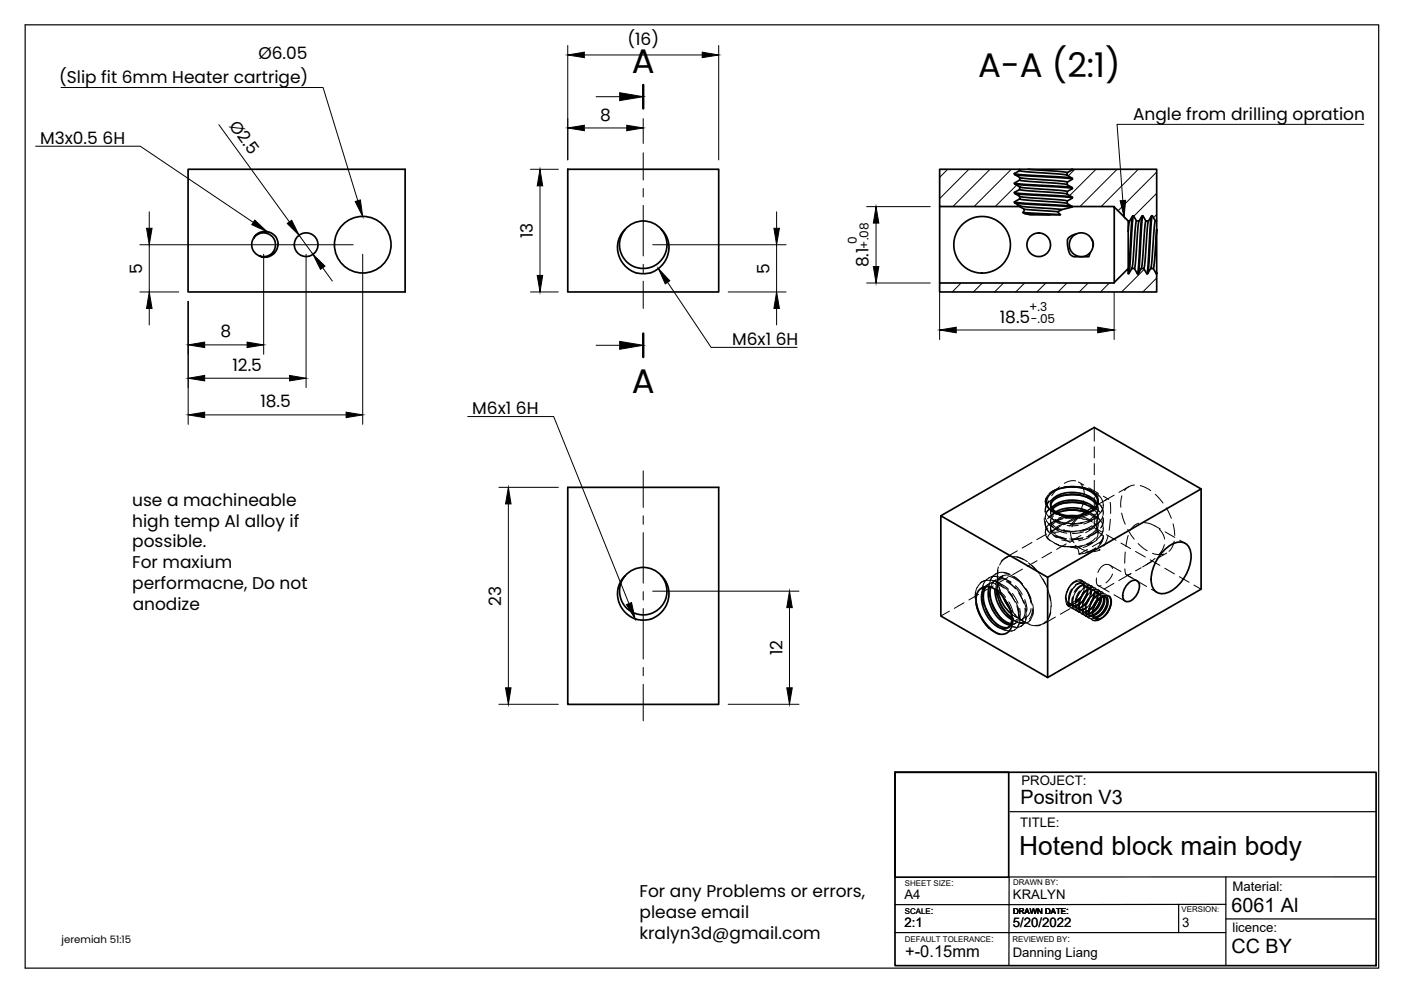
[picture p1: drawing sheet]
<svg xmlns="http://www.w3.org/2000/svg" width="297mm" height="210mm" viewBox="0 0 297 210" stroke-linecap="round" stroke-linejoin="round" font-family="sans-serif">
<!-- layer: Visible -->
<g fill="none" stroke="#000" stroke-width=".36">
<path d="M39.9 35.9h46v26h-46zM120.4 35.9h32v26h-32zM199.2 35.9h17v.3l-1.1 .6v.2l1.1 .6v.6l-1.1 .6v.2l1.1 .6v.6l-1.1 .6v.2l1.1 .6v.6l-1.1 .6v.2l1.1 .6v.2h-17zM215.1 36.8l1.3 .2 10.9 .8M215.1 38.8l1.5 .2 10.7 .8M215.2 37l10.8 .8 1.4 .2M215.2 39l10.6 .7 1.6 .3M216.2 35.9h11.2M216.2 37.6l1.7 .3 7 .5 1.4 .2M216.2 39.6l1.4 .3 6.9 .4 1.8 .3M216.2 36.2l1.4 .2 6.9 .5 1.8 .3M216.2 38.2l1.8 .3 6.9 .4 1.4 .3"/>
<path d="M218 35.9l6.3 .4 2 .3M226.3 36.6l1.1-.7h17.8v11h-.2l-.7-1.1h-.1l-.7 1.1h-.5l-.7-1.1h-.2l-.6 1.1h-.5l-.7-1.1h-.1l-.7 1.1h-.3l-3-3.1h-8.8l-1.1-.6v-.6l1.1-.6v-.2l-1.1-.6v-.6l1.1-.6v-.2l-1.1-.6v-.6l1.1-.6v-.2l-1.1-.6zM227.2 35.9l.2 .1M53.7 50.6a2.53 2.53 0 0 0 1.3 3.6M59 51.6a2.69 2.69 0 0 0-1.5-2.2l-1-.3-1.3 .1-1 .6-.5 .8 1-.9 1.3-.3 1.4 .5 .9 1.1 .1 1.3-.3 .8-.5 .7-1.1 .5-.8 .1-.7-.1 .7 .2h.8l1.1-.4 1-1 .4-1.5M132.4 48.8l.2-.2-.8 1.2-.4 1.6v1.1l.3 1.3 .8 1.3 .9 .9 1.1 .6 1.4 .3h1.3l1.3-.4 1-.7 1.2-1.3 .6-1.6 .1-1.5-.4-1.5-.8-1.3 .5 .6 .6 .8 .4 1.3 .1 2.1-.4 1.3-.7 1.1-.9 1-.9 .6a5.1 5.1 0 0 1-4.4 .3l-1.3-.7-1-1-.8-1.3-.4-1.3-.1-1.1 .2-1.4 .5-1.1zM140.2 48.6a5 5 0 0 0-7.6 0M199.2 43.8v16.2M215.1 42.8l2 .3 10.2 .7M215.1 40.8l1.3 .2 10.9 .8M215.2 43l12 .9 .2-.1M215.2 41l10.6 .7 1.6 .3"/>
<path d="M216.2 43.6l1.4 .3 7.6 .5 2-.5M216.2 43.8l1.1 .6 6.1 .4a2.29 2.29 0 0 0 1.8-.4M216.2 40.2l1.4 .2 6.9 .5 1.8 .3M216.2 42.2l1.8 .3 6.9 .4 1.4 .3M216.2 41.6l1.7 .3 7 .5 1.4 .2M216.9 45.1l7.9 .4M217.2 44.4l-.3 .7 1.6 .4h6.3l-.6-.6M217.2 45.2l5.4 .3M226.5 50.5l1.4-.9 1.1-.2h.6l.8 .2 .6 .5 .8 1.3-.1 1.1-.9 1.9h-3.2a2.75 2.75 0 0 1-1.2-2.4l-.1-1.1zM228.2 49.6l-.8 .6-.6 1.2v1l.3 .9 .8 .8 1.3 .3 .9-.1 1-.7M231.4 50.6l.3 .7 .1 .8M236.2 43.9v16"/>
<path d="M239.2 49.1v7.8M239.2 46.9v2.2M239.5 46.9l-.3 2.2M240.1 45.9l-.9 12.1M240.3 45.8l-.2 1.3-.7 10.8M241 46.9l-.3 1.4-.5 6.9-.2 1.7M241.5 46.9l-.2 1.4-.5 6.9-.3 1.7M242.1 45.9l-.7 10.6-.2 1.6M242.3 45.8l-.3 2.3-.6 9.8M243 46.9l-.3 1.7-.5 6.9-.2 1.4M243.5 46.9l-.3 1.7-.4 6.9-.3 1.4M244.1 45.9l-.7 10.8-.3 1.4"/>
<path d="M244.3 45.8l-.2 1.3-.7 10.8M244.5 56.9l.3-2 .4-6.3v9.2M245 46.9l-.3 1.4-.5 6.9-.2 1.7M245.2 58.1v-.3v.3M245.2 46.9v1.7M199.2 60h37l3-3.1v1.2l.8-1.2h.5l.7 1.2h.1l.7-1.2h.5l.6 1.2h.2l.7-1.2h.5l.7 1.2v3.8h-46zM120.4 103.3h32v46h-32zM199.5 109.4l32.5-18.8 22.7 13.1v21.2l-32.6 18.8M199.5 109.4l22.6 13v21.3l-22.6-13.1zM222.8 107.1l.3-.8 .8-.6 1.2-.5 1.8-.3 1.8 .1 1.6 .4 1.5 .8 .7 .9M223 107.7l.6-.6 .8-.5 1-.4 1.4-.2 1.7 .1 1.5 .4 1.1 .4 1 .8M223.2 107.9l1.3-.9 1.4-.4 1.2-.1 2.5 .3 1.3 .5 .9 .6"/>
<path d="M223.8 108.5l1.3-.5 1.9-.3 2.1 .2 1.9 .6M224.2 108.8l1.1-.4 1.6-.3 1.8 .1 1.8 .6M225.9 105h2.9M225.9 108.2h2.9M225.9 106.6h2.9M226.4 109.4h1.9M227.4 103.2l1.9 .3 1.9 .7 1.2 1.1 .4 1M227.4 103.2l-1.5 .1-1.2 .3-1.2 .5-.8 .6-.5 .6-.3 .9 .1 .9 .3 .6a5.2 5.2 0 0 0 2.4 1.5M227.4 103.2a6 6 0 0 1 5.1 1.9l.3 1.2M228.8 103.3l-1.9-.1-1.9 .3M232.8 106.3l-.2 .9-.5 .7-.7 .6-1.3 .5-2.4 .5h-1.3l-1.7-.3M232.8 106.3l-.3 1-1.2 1.1-1.6 .7-1.8 .3-1.8-.1-1.9-.6-1-.7-.4-.6-.1-.6 .5-1 1.1-.8 1.6-.5 1.8-.1 1.8 .3 1.4 .5 1.1 .8 .6 .9"/>
<path d="M247 116.5a4.1 4.1 0 0 1 4-1.4 3.2 3.2 0 0 1 1.5 3.7 9.1 9.1 0 0 1-5 6.9 2.36 2.36 0 0 1-3.4-2 8.9 8.9 0 0 1 2.9-7.2zM254.7 103.7l-32.6 18.7M132.5 122.1l-.7 .8-.6 1.2-.3 1.3 .1 1.2 .3 1.3 .6 1.1 .9 1.1 1.1 .8a4.9 4.9 0 0 0 4.3 .3l1.4-.8 1.1-1.1 .6-1 .5-1.5v-1.4l-.3-1.3-.6-1.2-.7-.8M140.2 122.1l.8 1.2 .3 1.2 .1 1.3-.3 1.3-.6 1.1-1.1 1.2-1.3 .7-1.3 .3-1.8-.2-1.3-.6-1.1-.9-.7-1-.5-1.5v-1.5l.3-1.3 .9-1.3M140.2 122.1a5 5 0 0 0-7.6 0M207 127.8l.6 2 1.3 2.3 1.4 1.5 1.6 .9M208.1 124.7l-.8 .8-.3 1.1v1.6l.4 1.4 .9 1.9 1.2 1.5 1.1 .8 1.3 .7M208.1 124.7a2.91 2.91 0 0 1 3.6 .8l1.2 1.3 .6 1M208.3 124.6l-.2 .1M208.8 124.4l-.5 1-.2 1.1 .1 1.5 .6 1.6 .6 1.2 1.1 1.4 1.2 .8 1 .3h.7l.5-.4 .4-.6 .2-.7-.1-1.5-.9-2.3M209 129l1.3 2.2M209.1 124.4l-.5 1.1-.1 1.4 .2 1.2 .7 1.8 1.2 1.7 .9 .8 1.3 .6h1"/>
<path d="M209.7 124.4l-.2 1 .1 1.3 .3 1.3 .6 1.4 1.6 2.1 1.2 .8 .9 .2M210 124.5l-.1 1 .1 1.1 .8 2.4 .7 1.1 .9 1.1 1.1 .7 .8 .3M210.4 128.2l1.3 2.2M210.9 124.9l.3 1.9 .7 1.8 1.3 1.8 1.3 1M211.3 125.2l.3 1.6 .9 2 .9 1.2 1.1 .9M211.6 125.4a8.2 8.2 0 0 0 2.8 4.8M212.5 126.3l1.6 2.7M213.5 127.8l.7 1.4 .3 1.2 .2 .9-.1 1.3-.4 .8-.6 .7-.9 .4h-.8M231.9 128.8a1.68 1.68 0 0 0 .6 2.4l.3 .1M232.2 131.1l.6 .1M232.6 127.5l-.6 1M233.1 127.8l-.6 1.1"/>
<path d="M233.3 126.8l-.5 1.6-1.1 1.2M233.5 126.7l-.1 .9-.5 1-.7 .9-.6 .4M233.8 128.2l-.6 1.1M233.9 126.6l.1 1-.5 1.2-.8 .9-1 .7M234.1 126.5l.1 1.2-.6 1.3-.9 1-1 .5M234.4 126.6l.3 .5v.6l-.5 1.5-1.1 1.3-1.2 .3M234.5 128.6l-.6 1.1M235.2 126.5l.3 .8v.9l-.4 1.1-1 1.4M235.2 126.5l-.5-.2-.8 .1-1.3 1-.7 1.4 .7-1.3 .5-.5 .7-.4h.5l.4 .3 .2 .7-.1 .7-.4 1-.8 1-.8 .5-.9 .2M235.2 126.5a2.29 2.29 0 0 1 .2 2.1l-1 1.7-.9 .8-.7 .1M239.3 123.6a1.37 1.37 0 0 1 2-.2 3.3 3.3 0 0 1-2.4 4.2 1.26 1.26 0 0 1-.8-1.9 4.2 4.2 0 0 1 1.2-2.1z"/>
<circle cx="64.9" cy="51.9" r="2.51"/>
<circle cx="76.9" cy="51.9" r="6"/>
<circle cx="208.2" cy="51.9" r="6"/>
<circle cx="220.2" cy="51.9" r="2.5"/>
</g>
<!-- layer: Hidden -->
<g fill="none" stroke="#000" stroke-width=".21">
<path d="M232 90.6v2.9M232 94.7v2.4M232 98.3v2.4M213.6 118.2l-.3 .1a2.87 2.87 0 0 0-1.4 1.5M214.4 117.9l-1.2 .3-.9 .9M214.8 118l1 .2 1.2 .5M215.6 118l1.3 .5 .9 .6M215.7 116.8l-2.6 1.5M218 119.3l1.7 1.7M218.8 119.9l1.6 1.8M218.8 115l-2.1 1.2M219.9 118.9l-2.1 1.2"/>
<path d="M221.4 109.8l.2 1.3 .6 1.1M221.6 106.2v.2M221.6 107.9v.1M221.6 109.5v.1M221.6 111.1v.2M221.6 112.8v.1M221.6 107.8l.2 1.1 .9 .9M221.7 111.1l.1 1 .9 1M221.7 110.6l-.1 .6 .1 .6 .7 .9M221.7 105.6l-.1 .8 .2 .5 .6 1M221.7 110.1l.7 1 1 .7M221.8 112.1l-.2 .7 .1 .8 .4 .6 .6 .5 1.9 1 3.1 .4a1.04 1.04 0 0 1 1 1.4l1.8-1"/>
<path d="M221.9 113.7l.8 1M221.9 113.2l-2.1 1.2M222.2 111.1l.9 .7 1.2 .5M222.3 104.9l-.6 1-.1 .5 .2 .7M222.4 106.2l-.9 2.4M222.4 109.4l1 .7 1.1 .5M222.4 106.3l-.7 .9v1.3M222.5 108l.9 .7 1.3 .5M222.5 107.9l-.7 1-.1 1.1M222.7 112.6l1.1 .6M222.7 112.1l.4 1.1 .9 .8M222.7 106.9v.5"/>
<path d="M222.7 108.5v.5M222.7 110.2v.4M222.7 111.8v.5M222.8 107.2l.1 .9 .4 .5 .7 .5M222.8 113l-.6 .6-.1 .4M222.9 110.7l.6 .9 1.2 .6M223 117.1l-2.1 1.2M223 107.7l-.3 .8 .2 .8M223 110.7l-.9 .8-.4 1.1M223.1 109.9l.6 .6 1.4 .7M223.1 112.4l-.3 .6M223.2 107.9l-.4 .9"/>
<path d="M223.4 109.4l-.4 .4-.3 .7 .4 1M223.4 107.3l-1.2 .8-.5 .8M223.4 113.4l2.2 .7M223.4 110.5l-.6 .9v.6l.2 .6M223.6 115.2l.9 .3M223.7 110.4l2.3 .7M223.7 113.7l2.3 .6M223.8 110.1l1 .5 1.2 .3M223.8 108.5l-.9 1.1M223.9 113.4l.9 .5 1.3 .3M223.9 112.3l1.1 .5 1.2 .2M224.1 105.4l-1 .5-1 .8"/>
<path d="M224.1 108.7l-1.2 .6-.8 .7M224.4 111.8l-1.6 1.2M224.4 108.4l-1.1 .5-.9 .7M224.5 112.2l2.3 .4M224.5 103.5l-1.3 .5-.8 .7M224.5 115.6l1.3 .3M224.6 103.2l-1.6 1.9M224.7 110.1l-1.1 .4-1.1 .7M224.9 113.8l2 1.2M225 111.4l-2.1 1.2M225 103.5l-1.8 .7M225.1 109.5l2.3 .3"/>
<path d="M225.1 114.5l2.4 .3M225.4 110l-1.2 .4-.9 .7M225.4 112.6l2.4 .2M225.6 110.9l2.4 .1M225.6 104.9l-2.2 .7M225.6 115.8l2.4 .1M225.7 112.3l-1.4 .5h-1.1M225.8 106.6l-2.3 .7M225.8 112.5l2.4 .1M225.9 111.1l-.4 .2M225.9 111.1l-1.9 .6M225.9 105l-.7 .1"/>
<path d="M225.9 108.2l-.7 .2M226.1 115.3l-2.1 1.2M226.4 109.4l-2 .5M226.4 109.7l-2.3 .5M226.5 109.8l2.4 .1M226.8 106.4l-2.3 .4M226.8 104.7l2.4 .2M227 112.9l.1 1.1 .6 1.1M227.6 109.6l1.2 .1M227.9 115.6l1.2 .7M228 108l-2.4 .2M228 106.4l2.3 .4"/>
<path d="M228 103.1l-2.4 .1M228.1 102h-1.3l-1.1 .5M228.1 109.7l-2.1 1.1M228.2 109.8l-2.4 .1M228.3 109.6l-1.6 1.9M228.6 115.9l.7 .5 1.4 .5M228.6 111.4h-2.4M228.6 102.2l1.2 .6M228.7 109.4l2.3 .8M228.8 103.3l1.2 .3M228.8 105l1.2 .2 1.6 .6M228.8 106.6l1.2 .2"/>
<path d="M228.8 108.2l1.3 .3M229 117.4l-.3 .1M229.2 108.2l2.2 .7M229.2 102.6l.4 .8 .3 1.5M229.2 103.3l2.2 .7M229.2 114.1l-2.4 .2M229.2 115.7l-2 .2M229.2 113.5l-2.1 1.2M229.4 115.9l-2.4 .1M229.5 110.8l-2.3 .2M229.6 110.9l-2.4 .2M229.6 114.2l-2.4 .2"/>
<path d="M229.6 114l-2.3 .3M229.7 112.8l-2.3 .3M229.8 106.2l-.8 2.4M230.3 112.2l-2.3 .4M230.3 105.2l1.2 .4 1 .6M230.5 108.8l1.1 .6 .7 .7M230.8 103.4l2.1 1.2M230.9 109l-1 .5a2.86 2.86 0 0 0-2.6 2.2M230.9 113.9l-2.2 .8M231.1 103.9l1.2 .7 .7 .7M231.1 107.2l1 .6 1 .7M231.2 108.9l1.1 .6 .9 .8"/>
<path d="M231.2 112l-2.2 .6M231.4 110.1l-2.2 .8M231.4 107.2l.9 .6 1 .9M231.5 115l-2.3 .8M231.5 107.7l-2 1.3M231.5 111.5l-1 .6-1.1 .3M231.6 110.7l-.9-.4-1.4-.4a1.21 1.21 0 0 0-1.5 .2l-1.9 1M231.6 108.9l.9 1 .3 1M231.7 107.6l-2.6 1.5M231.7 115l-.8 .6-1.3 .5M231.8 116.6l-.8 .4M231.8 107.9l.8 .9 .2 .8"/>
<path d="M231.9 110l-.9 .6-1.2 .5M232 110.9l.7 1v1.1M232 109v2.9l1.5 .8M232 101.8v2.4M232 105.4v2.4M232 111.9l-1.8 1M232.3 114.1l-.9 .8-1.1 .5M232.3 116.2l-2.1 1M232.4 111.6l.3 1M232.4 116.2l-.9 .6a5.6 5.6 0 0 1-2.7 .7M232.5 112.8l-2.2 1M232.5 104.6l.9 1 .4 .9"/>
<path d="M232.5 108.9l-.9 .9-1 .6M232.5 112l-.6 .8-1.2 .8M232.6 110.8l-.7 .8-1.1 .7M232.6 108.4l.2 1.2-.4 1.1M232.6 106.5l.9 1 .4 1M232.6 114.4l-2.1 1.1M232.6 106.9l.2 1.3M232.7 112.6l.7 .6a.75 .75 0 0 1 .5 .6 .75 .75 0 0 1-.4 .8l-.2 .3-1.7 1M232.7 109.4l-.8 .7-1.2 .5M232.7 112.6l.1 .9-.3 .6M232.8 106.3l-.2 1.1-.7 1M232.8 112.7l-2.1 1.1"/>
<path d="M232.8 111.1l-.2 1.2-.7 1M232.8 106.1v.4M232.8 109.4v.4M232.8 111v.4M232.8 112.6v.5M233.1 116.6l-1.2 .4M233.3 114.9l-.1 .4M233.3 107.1l.5 1v1.2M233.3 110.3l-.7 .8-1.2 .7M233.7 106.2l.2 1.2-.4 1.1M233.7 109.5l.2 1.1-.4 1.2M233.8 109.6l-.4 .8-1.1 1"/>
<path d="M233.8 111.3l.1 1.1-.5 1.2M233.8 107.7l-.4 .9-.9 .9 .7 .6 .6 1.3M233.8 109.7l.1 1.1-.6 1.2M233.8 112.5l-.4 .9-.9 1M233.9 113.6l-.2 .9-.5 .9M233.9 114l-.3 .9-.8 1M233.9 107.1v.1M233.9 108.7v.1M233.9 110.3v.2M233.9 112v.1M233.9 105.2l1.2 .7M234.6 113.4l2 1.1"/>
<path d="M234.6 105.9l-1.5 .9a.53 .53 0 0 0-.5 .3 .53 .53 0 0 0 .1 .6l.1 .6-.2 .8M234.9 113.6l-.4 1.3-.5 .9M235.3 119.8l2.4 1.4M235.4 106.5l.1 2.4M235.4 110.1l-.2 2.3M236.2 105l-2 1.2M237.7 115.1l2 1.2M237.8 108.8l.8 2.3M237.9 105.1l-.3 1.2v1.3M238.6 117l-.1 2.4M239.1 112.2l1.4 2.1M239.2 113.5l-.5 2.4"/>
<path d="M239.3 103.2l-2.1 1.2M240.5 102.8l-1.1 .4-1 .8M240.7 116.9l2.1 1.2M241.3 115.2l1.9 1.6M241.4 110.9l-1 .6-.7 .9M241.7 102.9l1.3 .6 1 .5M242.6 110.8l1 .2 1.3 .5M243.9 118.7l2 1.2M244.3 119l-2 1.2M244.3 117.3l1.6 .3 .9-.1M244.8 111.5l1.2 .7M244.9 118.4l-1.9 1.4"/>
<path d="M244.9 104.8l1.7 1.9M245.8 112.2l.7 1 .4 1.1M246.9 115.5l-.5 1.1-.7 1M247 112.8l2.1 1.2M247.3 107.7l1 2.2M247.4 117.3l-2.1 1.1M248.7 111.1l.4 2.4M249 114.7l-.4 1.2-.8 1M250.1 114.5l1.2 .7M201.3 129.6l-1.8 1M204.4 127.8l-2.1 1.2M206.9 128.1l.8 2.2"/>
<path d="M206.9 125.8l.1 2M207.1 124.6l-.3 1.1v1.2M207.5 126l-2.1 1.2M208.2 126.1l.4 2.4M208.2 131.4l1.5 1.8M208.3 124.6h.1M208.3 123.3l-.1 .1M208.5 124.2l-.2 1v1.4M208.6 127.7l.4 1.3M208.9 123.1l-1.1 .6-.6 .9M209.1 129.6l1.3 2M209.2 122.8l-.7 1-.3 1.1"/>
<path d="M209.5 123.9l-.7 .5M209.6 124.2v1.3l.2 1M209.7 125.4l.2 1.3 .5 1.5M209.7 123.8l-.4 .2M209.7 122.5h-.1M210.1 123.1h-1.1l-1.2 .5M210.1 127.7l1 2.1M210.1 123l1 .3 1.2 .6M210.3 122.3h1.1l1.2 .3M210.3 131.2l1.1 1.2M210.4 124.5l-1.3-.2-.8 .3M210.6 124.2l-2.1 1.2"/>
<path d="M210.7 123.7l1.2 .4 .9 .6M210.7 122l-.6 .9-.4 1.3M210.7 123.5l-1 .3-.6 .6M211 123l-.6 .8-.4 .7M211.1 122.1l-1.1 .2-1 .8M211.1 121.7h-.1M211.1 123l-.4 .2M211.2 132.4l.9 .8 1.1 .5M211.2 124.2v1l.2 1.3M211.2 123.5l2 1.3M211.5 125l1.7 1.6M211.5 122v2.5"/>
<path d="M211.5 124.2l.1 1.2M211.5 123.4l-.2 1.8M211.6 120.9v2.4M211.6 123.8l.8 2.4M211.6 121.5l-1 .5-.7 1M211.7 121.4l1-.1 1.3 .4M211.7 120.2l-.2 1.1v1.3M211.7 130.4l.6 .7M211.8 130.8l1.8 1.6M211.8 127.6l1.2 2.1M211.8 123.7l1.2 .6 .8 .6M211.9 124.5l.6 1.8"/>
<path d="M212.1 122.7l1.3 .2 1 .5M212.2 122.4l.9 .4 1.2 .8M212.2 122.9l-1.1 .1-1 .8M212.3 133.2l1.4 .5h.9M212.5 122.2l-.9 .6-.5 1.1M212.5 122.1l-.3 .3M212.6 122.1l-.5 .4-.3 .5M212.6 122.1l-.5 .2-.6 .7M212.6 122.1l-.4 .3M212.8 121.4l.9 .3 1.3 .7M212.9 127.3l1.4 2.1M213.1 131.9l1 .6 1.1 .4"/>
<path d="M213.2 124.7l1.5 1.8M213.4 123.3l1.8 1.4M213.6 123.2l1.7 1.7M213.7 122.4l-2.1 1.2M213.7 122.1l1 .3 1.1 .8M213.7 125.4l1.4 2M213.8 121.9l-1.2 .2M213.9 127.6l.9 2.2M214 125.7l1.2 2M214 132.9l-.4 .2M214.1 129l1.3 1.4M214.1 130.9l-.6-.6a4 4 0 0 0 2.7 1.6h1"/>
<path d="M214.4 130.2l.9 .5 .9 .4M214.5 131.4l1.3 .3M214.6 125.8l1.2 2.1M214.9 131l-.3 1.3-.7 .7M214.9 122.3l1 .7 .8 .8M215 131.6l1.4 .6h.9M215.1 122.3l1.7 1.6M215.1 130.6l2 1.2M215.1 130.3l2 1.5M215.1 124.4l1.4 1.9M215.2 133.5l-.1 .1M215.3 132.2h-1"/>
<path d="M215.3 124.2l1.4 1.8M215.3 127.5l.8 2.3M215.5 132.1l-.4 .2M215.5 131.9l-.6 .5-.7 .1M215.6 128.5l.3 1.4v.9M215.7 128.8l.3 1.1 .1 1.2M215.9 123.1l1.5 1.9M216 132.3l-.6 1-1 .5M216 125.7l1 2.1M216 125.8l1.1 2.1M216.2 129l.1 1.3-.2 1.1M216.3 130.9l-.1 1.2-.6 1.1"/>
<path d="M216.3 131.2l2 1.2M216.6 132.7l-.1 .1M216.7 124l1.3 1.9M216.8 120.7l-2.1 1.1M216.9 132.5l-1.1 .5-1.2-.1M216.9 131.3l-.4 .2M217 127.4l.7 2.3M217.3 127.1l.3 1.2 .1 1.1M217.3 129v1.3l-.5 .9M217.4 129.1l.2 .9-.2 1.4M217.4 124.8l.6 1.1M217.5 130.6l-.8 .8h-1.2"/>
<path d="M217.5 124.8l1.1 2.1M217.6 130.9l-.4 1.3-.8 .6M218 131.9l-.1 .1M218 125.9l.6 1.9M218 125.9l.7 2M218 126l.8 2.2M218.2 132.4l1.5 .3 .9-.1M218.5 131.5l-1 .6h-1.2M218.6 129l-.4 1.3-.8 .7M218.9 129.1l-.2 1.3-.5 .9M218.9 128.1l.2 1.1-.1 1.2M219 129.4l-.2 1.3-.5 .9"/>
<path d="M220.5 121.9l1.2 2M221.1 122.7l1.1 2.3M221.7 131.8a2.98 2.98 0 0 1-2.2 .8M222.1 125l.6 2.4M222.5 126.1l.4 2.5M222.8 129.8l-.4 1.1-.7 1.1M222.8 128.5l-.1 1.4-.3 .9M223.8 130.8l-2.6 1.5M226 126.5l.1 1.3 .5 .8M226.1 127l.4 .8 1.1 .7h.8l.8-.5M226.1 127l.3 .8M226.1 128l.4 .5 .4 .2h.5l.8-.2"/>
<path d="M226.2 125.5l-.1 1.5M226.4 127.8v.5M226.4 127.8l.7 .2M226.4 128.3l2.3-1.3a2.56 2.56 0 0 1-2.2 1.3zM226.5 127.9l.2 .1M226.5 124.8l-.3 .7M226.6 124.6l-.5 1.1-.2 1.2M226.6 127.2l.2 1.3 .4 .4 .4 .2M226.9 129l-2.1 1.2M227 125.7l-.3 1.2v1.1M227.2 128.3l.2 .1 .2 .6 .4 .4 .5 .2h.6M227.2 124.9l-.5 .9-.1 1.3"/>
<path d="M227.3 129h.1M227.5 124.8l-.4 .7-.3 1.5M227.5 126.4l-.2 1.1 .2 1.2M227.6 126.6l-.1 1.4 .6 .8-.5-.3-.3-.6v-1.2M227.7 123.5l-.7 .7-.7 1.2M227.9 128.7l.2 .1M228 124l.7-.4h.5l.4 .3 .2 .6M228 129.4h.1M228.1 124.1l-.7 .7-.6 1.3M228.1 127.8l-1.1 .5M228.1 127.5v1.4l.5 .8M228.1 129.1l.2 .4 .6 .4 .7 .1 .5-.2"/>
<path d="M228.2 128.6l.3 .4 .5 .2h.6l.7-.4M228.3 128.5l.2 .4 .5 .4h.5l.8-.3M228.3 123.3l.8-.1 .6 .2M228.3 123.3l-1 .6M228.3 123.3l-.7 .2-.6 .5-.8 1.5M228.4 125l-.6 1-.4 1.2M228.4 124l.6-.3 .5 .1 .4 .4 .1 .6M228.6 129.1l.2 .1M228.7 128.3l.2 1.4 .7 .6M228.7 129.8l.1 .1M228.8 123l.7 .1 .4 .6-.2-.3M228.8 125.7l-.6 1.2-.2 1"/>
<path d="M228.9 127.1l-.2 1.4 .4 .8M228.9 125.3l-.7 1.2-.2 1M229.1 123.4l.6-.1 .5 .2 .3 .6 .1 .6M229.1 126.6l-.4 .4M229.1 127l-.2 1.4 .3 .9M229.2 127.7l-1.1 .7h-.6l-.4-.2M229.2 124.2l1.1-.4 .6 .1 .3 .5M229.2 126.8l-.4 1.2v1.1M229.2 125.3l-.6 .8-.4 1.3M229.3 129.5l.2 .1M229.3 123l.1 .1M229.3 123.7l.2 .1"/>
<path d="M229.4 126.2l-1.3 1.5M229.4 126.2l-.5 .8M229.4 124l-1 .6-.7 1M229.4 130.2l.1 .1M229.4 129l.3 .7 .5 .3h.6l.9-.4M229.5 129.4l.5 1.1 .6 .3h.5M229.5 129.8l.3 .6 .6 .3h1M229.5 123.4l-.9 .3-1 1M229.5 128.6l-1 .5-.7 .1-.5-.2M229.6 128.8l.1 .5 .4 .7 .5 .1h.5M229.6 125.6l-.5 1-.9 .9M229.7 127.3l-1 1-.9 .4"/>
<path d="M229.7 123.4l-.4-.4-.6-.1-.7 .3-.7 .5M229.7 126l-.7 1.1-.8 .7M229.8 124.6l.7-.2 .4 .2 .2 .4 .1 .7M229.8 123.8l-.9 .6-.8 .9M229.9 124.1l-1.1 .5-.8 .9M229.9 123.7v1.1l-.5 1.4M230 124.6l-1 .9-.5 .9M230 127.3l-2.1 1.2M230 129.9l.2 .1M230 123.4l.1 .1M230 124.1l.3 .1M230.1 130.6l.1 .1"/>
<path d="M230.2 124.6l.5-.1 .5 .3 .2 .7-.1 .6M230.2 130.2l.3 .6 .5 .3h1.1M230.3 128.6l-.1 1.1 .4 1.1M230.3 126.4l-.6 1.1-.3 1.1M230.3 129.3l.2 .6 .3 .5 .9 .1M230.3 125.2l-.8 .9-.5 1M230.4 129.9l.5 .5h.8M230.4 125.8l-.6 1.2-.7 .8M230.4 124.5v1.1l-.4 1.2M230.5 128.7l-1.1 .7-1.1 .1M230.5 123.9l.2 1.1-.4 1.3M230.5 127.4l-.7 .9-1 .6"/>
<path d="M230.6 126.1l-.6 .9-.4 1.2M230.6 124.9v1.1l-.6 1.1M230.6 125.8l-.8 1-.3 1M230.7 130.3l.2 .1M230.8 123.9h.1M230.8 124.5l.1 .1M230.8 128.9v.8l.3 .7 .2 .3 .6 .1M230.8 126.9l-.7 1-.9 .7M230.8 131l.1 .1M230.9 127.2l-.9 1.1-.8 .5M230.9 124l.4 1-.2 1.3M231 126.6l-.6 .9-.3 1.3"/>
<path d="M231 126.8l-.5 1-.4 1.2M231.1 124.2l.7 .4 .3 .6-.1 .8M231.1 128.5l-.3 1.2 .2 1.1M231.1 125.7l-.8 .8-.5 1.1M231.3 124.9l-.4-.1-.5 .2-1 1M231.3 131.2l.8 .4h.6l.8-.4M231.3 125.6l-.3 1.1-.6 1M231.4 124.6h.5l.5 .3 .3 1.2M231.4 130.7l.2 .1M231.4 127.8l-.4 1.1-.1 1.2M231.5 127.8l-.4 1v1.2M231.5 124.3h.1"/>
<path d="M231.5 124.9l.1 .1M231.5 129.9l-1.2 .5-1-.3M231.5 125.3l1.1-.3 .6 .3a.37 .37 0 0 1 .2 .5 .37 .37 0 0 1-.4 .2l-.7 .5-.7 .9M231.5 129.6l.1 .8 .5 .7M231.6 131.4v.1M231.6 127.2l-.5 .9-.9 .9M231.6 125.2l.6 .1 .4 .5-.1 1.2M231.7 124.5l-.4-.3-.4-.1-.7 .2-.6 .5M231.7 128.6l-.9 .9-1 .5M231.7 125.1l-.4-.2-.5 .1-1.1 .9M231.7 126.1l-.8 1-.5 1M231.8 130.9l.1 .1"/>
<path d="M231.8 124.6l-.9 .3-1 .8M231.8 125.8l.5-.2 .7 .2 .2 .4 .1 .6M231.9 125.8l-.2 1.1-.6 1.1M232 128.5l-.9 .9-.9 .3M232 125.6l-.2 1-.6 1.2 .8-1.2 .8-.5M232 128.1l-.8 1-1 .5M232.1 126.1l-.3 1.1-.7 1.1M232.2 124.7h.1M232.2 125.3l.2 .1M232.2 125.4l.4 .3 .2 .5-.2 1.3M232.2 125.7l-.7 .6-.8 1.2M232.5 127.2l-.6 1.1-.8 .9"/>
<path d="M232.5 128.9l-.9 .8-.8 .6M232.5 122.5l.1 1.4 .3 .3h.5M232.7 125.3v1.1l-.4 1.2M232.8 125.8l.5 .2 .2 .7M232.8 124.2l2.4 1.3M232.9 125.1h.1M232.9 125.7l.2 .1M233.1 125.5l-2.1 1.2M233.2 129.3l-.8 .8M233.2 125.4l-.4-.4h-.5l-1.2 .5M233.2 126.7l-.8 .7-.6 1.1M233.4 125.4l.4 .2 .3 .4 .1 .6-.1 .8"/>
<path d="M233.4 127l-.3 .9-.7 1.2M233.4 126.5l-.3 1.3M233.6 125.5h.1M233.6 126.1l.2 .1M233.7 128.6l-.5 .8-1 1M233.7 130l-1 .9-1 .3M233.9 129.7l-.7 .8M233.9 126.4v.2M233.9 125.8l-.4-.4h-.5l-.4 .1-.8 .4M234 130.8l-1.1 .7-1 .1M234.1 126.5l-.4-.3h-.5l-1 .6M234.1 126.9l-.3 1.3"/>
<path d="M234.1 125.8h-.4l-.6 .2-1 .8M234.3 125.9h.1M234.3 126.5l.2 .2M234.4 126.6h.1M234.5 126l.3 1-.3 1.6M234.9 126.7v.9l-.5 1.4M235.5 128.4l-.5 1.2-.6 .9M235.9 120.5l-.3-.4-.5-.4h-.8l-1 .7-.5 1M235.9 121.7l-.5 .9-.9 1M236.2 123.7l-2.1 1.2M236.2 126.1l2.3 1.4M238.5 120.6l.1 .9 .2 .4h.4l.6-.3-2.6 1.5"/>
<path d="M238.7 121.8l2.3 1.3M238.8 121.9l1.2 .7M240.8 121h.1M241 123.2l2.1 1.1M241.9 120.4l-1.1 .6M244.1 124.9l1.2 .7M247 120.5l2 1.2M250 122.3l2.1 1.2M253.1 124.1l1.6 .8"/>
</g>
<circle cx="233.1" cy="116.6" r=".08" fill="#000" stroke="#000" stroke-width=".21"/>
<!-- layer: Border -->
<path d="M5.3 5.3h287v200h-287z" fill="none" stroke="#000" stroke-width=".25"/>
<!-- layer: TitleBlock -->
<path d="M189.8 163.7h102v41h-102zM189.8 163.7h24.1v22.3h-24.1z" fill="none" stroke="#000" stroke-width=".36"/>
<path d="M214.1 172.1h77.7M189.8 197.7h70.1M249.9 191.7v6M259.9 194.8h31.9M259.9 185.9v18.8M259.9 191.7l-70.1 .1M291.8 185.9h-77.8l-.1 18.8" fill="none" stroke="#000" stroke-width=".25"/>
<!-- layer: Dimensions -->
<g fill="none" stroke="#000" stroke-width=".21">
<path d="M120.4 9.6v24.3M123.9 11.7h25M152.4 9.6v24.3M46.4 26.4l15 20.6M112.5 35.9h5.9M114.5 39.4v19M123.9 27.1h9M136.4 25.1v5.3M29.7 51.9h45.2M31.6 44.9v3.5M31.6 51.9v10M55.9 53.9v21.2"/>
<path d="M63.4 49.9l3 4M64.9 53.9v28.3M68.4 56.8l2.1 2.8M76.9 53.9v36.1M138.4 51.9h28.3M164.7 44.9v3.5M164.7 51.9v10M183.7 43.8h13.5M185.7 47.3v9.2M29.7 61.9h8.2M31.6 65.4v3.5M39.9 63.9v26.1"/>
<path d="M43.4 73.1h9M112.5 61.9h5.9M154.4 61.9h12.3M164.7 65.4v3.5M183.7 60h13.5M199.2 62v10M202.7 70h30M236.2 61.9v10.1M43.4 80.2h18M43.4 88h30M105.8 103.3h12.6M107.8 106.8v39"/>
<path d="M138.4 125.3h31M167.4 128.8v17M105.8 149.3h12.6M154.4 149.3h15"/>
</g>
<g fill="#000" stroke="#000" stroke-width=".21">
<path d="M120.4 11.7l3.5-.6v1.1zM148.9 11.1l3.5 .6-3.5 .5zM114.5 35.9l.6 3.5h-1.2zM120.4 27.1l3.5-.5v1.1zM132.9 26.6l3.5 .5-3.5 .6zM31.1 48.4h1.1l-.6 3.5zM60.9 47.4l.9-.7 1.6 3.2zM66.4 53.9l2.5 2.5-1 .7zM113.9 58.4h1.2l-.6 3.5zM164.1 48.4h1.1l-.5 3.5zM185.2 56.5h1.1l-.6 3.5zM185.7 43.8l.6 3.5h-1.1z"/>
<path d="M31.6 61.9l.6 3.5h-1.1zM39.9 73.1l3.5-.6v1.2zM39.9 80.2l3.5-.6v1.2zM52.4 72.5l3.5 .6-3.5 .6zM61.4 79.6l3.5 .6-3.5 .6zM164.7 61.9l.5 3.5h-1.1zM199.2 70l3.5-.6v1.2zM232.7 69.4l3.5 .6-3.5 .6zM39.9 88l3.5-.6v1.2zM73.4 87.4l3.5 .6-3.5 .6zM107.8 103.3l.6 3.5h-1.2zM167.4 125.3l.6 3.5h-1.2z"/>
<path d="M107.2 145.8h1.2l-.6 3.5zM166.8 145.8h1.2l-.6 3.5z"/>
</g>
<!-- layer: Center Lines -->
<path d="M136.4 32.4v5.8M136.4 40v1.8M136.4 43.6v10.7M136.4 56v1.8M136.4 59.6v5.8M136.4 99.8v7.8M136.4 109.4v1.8M136.4 112.9v10.7M136.4 125.4v1.8M136.4 129v10.7M136.4 141.5v1.8M136.4 145.1v7.7" fill="none" stroke="#000" stroke-width=".21"/>
<!-- layer: Annotations -->
<path d="M131.4 19.7l5 .8-5 .8zM54 46.7l2.6 2.4-3.2-1.5zM75.3 42.7l1.1-.3 .5 3.5zM237.5 42.6l1.2-.1-.4 3.5zM131.4 72.4l5 .8-5 .9zM139.6 57l2.4 2.5-.9 .7zM132.8 128.2l1.1-.4 .8 3.4z" fill="#000" stroke="#000" stroke-width=".21"/>
<path d="M12.9 18.6h55.6l7.4 24M7.6 31h22.1l24 16.2M126.4 20.5h5M289.1 26.4h-52.3l1.3 16.1M141.5 59.9l9.3 13.8h18.2M126.4 73.2h5M99.2 88.3h18.2l15.9 39.7" fill="none" stroke="#000" stroke-width=".21"/>
<!-- layer: Hatching -->
<g fill="none" stroke="#000" stroke-width=".21">
<path d="M200.9 35.9l-1.7 1.7M205.4 35.9l-6.2 6.2M209.9 35.9l-7.9 7.9M214.4 35.9l-7.9 7.9M215.5 39.3l-4.5 4.5M227.9 35.9l-1.4 1.4M232.4 35.9l-5.6 5.6M236.9 35.9l-7.9 7.9M241.3 35.9l-7.9 7.9M245.2 36.5l-8.2 8.2M215.9 43.4l-.4 .4M239.7 46.5l-.3 .4"/>
<path d="M242.6 57.1l-4.8 4.8M245.2 41l-4.8 4.9M245.2 45.5l-.7 .7M245.2 59l-2.9 2.9M199.3 60l-.1 .1M203.8 60l-1.9 1.9M208.3 60l-1.9 1.9M212.8 60l-1.9 1.9M217.3 60l-2 1.9M221.7 60l-1.9 1.9M226.2 60l-1.9 1.9M230.7 60l-1.9 1.9"/>
<path d="M235.2 60l-1.9 1.9"/>
</g>
<!-- layer: Annotations -->
<path d="M136.4 18v5M136.4 70.7v5" fill="none" stroke="#000" stroke-width=".51"/>
<g font-size="7.2">
<text x="133.9" y="15.5">A</text>
<text x="207.4" y="16.3">A-A (2:1)</text>
<text x="133.9" y="83.2">A</text>
</g>
<text font-size="5.6" x="216.1" y="181.2">Hotend block main body</text>
<g font-size="4.2">
<text x="216.4" y="170.6">Positron V3</text>
<text x="261.1" y="193.3">6061 Al</text>
<text x="261.1" y="202.1">CC BY</text>
</g>
<g font-size="3.6">
<text x="133" y="9.5">(16)</text>
<text x="12.6" y="17.6">(Slip fit 6mm Heater cartrige)</text>
<text x="54.8" y="12.5">Ø6.05</text>
<text x="48.5" y="26.6" transform="rotate(54 48.5 26.6)">Ø2.5</text>
<text x="127.2" y="25.6">8</text>
<text x="240.2" y="25.4">Angle from drilling opration</text>
<text x="8.5" y="30.5">M3x0.5</text>
<text x="21.7" y="30.5">6H</text>
<text x="113" y="50.5" transform="rotate(-90 113 50.5)">13</text>
<text x="30.1" y="58.1" transform="rotate(-90 30.1 58.1)">5</text>
<text x="163.2" y="58.1" transform="rotate(-90 163.2 58.1)">5</text>
<text x="184.2" y="56.7" transform="rotate(-90 184.2 56.7)">8.1</text>
<text x="46.8" y="71.5">8</text>
<text x="212" y="68.4">18.5</text>
<text x="155.2" y="73.2">M6x1</text>
<text x="164.5" y="73.2">6H</text>
<text x="49.3" y="78.7">12.5</text>
<text x="55.2" y="86.4">18.5</text>
<text x="100.1" y="87.8">M6x1</text>
<text x="109.4" y="87.8">6H</text>
<text x="28" y="107.2">use a machineable</text>
<text x="28" y="111.6">high temp Al alloy if</text>
<text x="28" y="116">possible.</text>
<text x="28" y="120.5">For maxium</text>
<text x="28" y="124.9">performacne, Do not</text>
<text x="28.1" y="129.3">anodize</text>
<text x="106.3" y="128.4" transform="rotate(-90 106.3 128.4)">23</text>
<text x="165.9" y="138.9" transform="rotate(-90 165.9 138.9)">12</text>
<text x="135.6" y="190.3">For any Problems or errors,</text>
<text x="135.6" y="194.7">please email</text>
<text x="135.6" y="199.1">kralyn3d@gmail.com</text>
</g>
<text font-size="3.5" x="191.9" y="202.9">+-0.15mm</text>
<g font-size="2.8">
<text x="216.6" y="166.5">PROJECT:</text>
<text x="216.3" y="175.4">TITLE:</text>
<text x="191.7" y="190.6">A4</text>
<text x="214.8" y="190.6">KRALYN</text>
<text x="261.3" y="188.9">Material:</text>
<text x="191.7" y="196.6">2:1</text>
<text x="214.7" y="196.6">5/20/2022</text>
<text x="250.7" y="196.5">3</text>
<text x="261.3" y="197.6">licence:</text>
<text x="214.7" y="203">Danning Liang</text>
</g>
<g font-size="2.6">
<text x="181.6" y="51.8" transform="rotate(-90 181.6 51.8)">0</text>
<text x="184.2" y="52.7" transform="rotate(-90 184.2 52.7)">+.08</text>
<text x="218.2" y="65.9">+.3</text>
<text x="218.5" y="68.4">-.05</text>
</g>
<text font-size="2.2" x="13" y="200">jeremiah 51:15</text>
<g font-size="2.1">
<text x="201.6" y="187.9">:</text>
<text x="223.8" y="187.6">:</text>
<text x="197.4" y="193.7">:</text>
<text x="226.1" y="193.7">:</text>
<text x="210.1" y="199.7">:</text>
<text x="226.3" y="199.8">:</text>
</g>
<g font-size="1.7">
<text x="191.9" y="187.9">SHEET SIZE</text>
<text x="214.8" y="187.6">DRAWN BY</text>
<text x="191.9" y="193.7">SCALE</text>
<text x="214.8" y="193.7">DRAWN DATE</text>
<text x="250.5" y="193.4">VERSION:</text>
<text x="191.8" y="199.7">DEFAULT TOLERANCE</text>
<text x="214.7" y="199.8">REVIEWED BY</text>
</g>
</svg>
